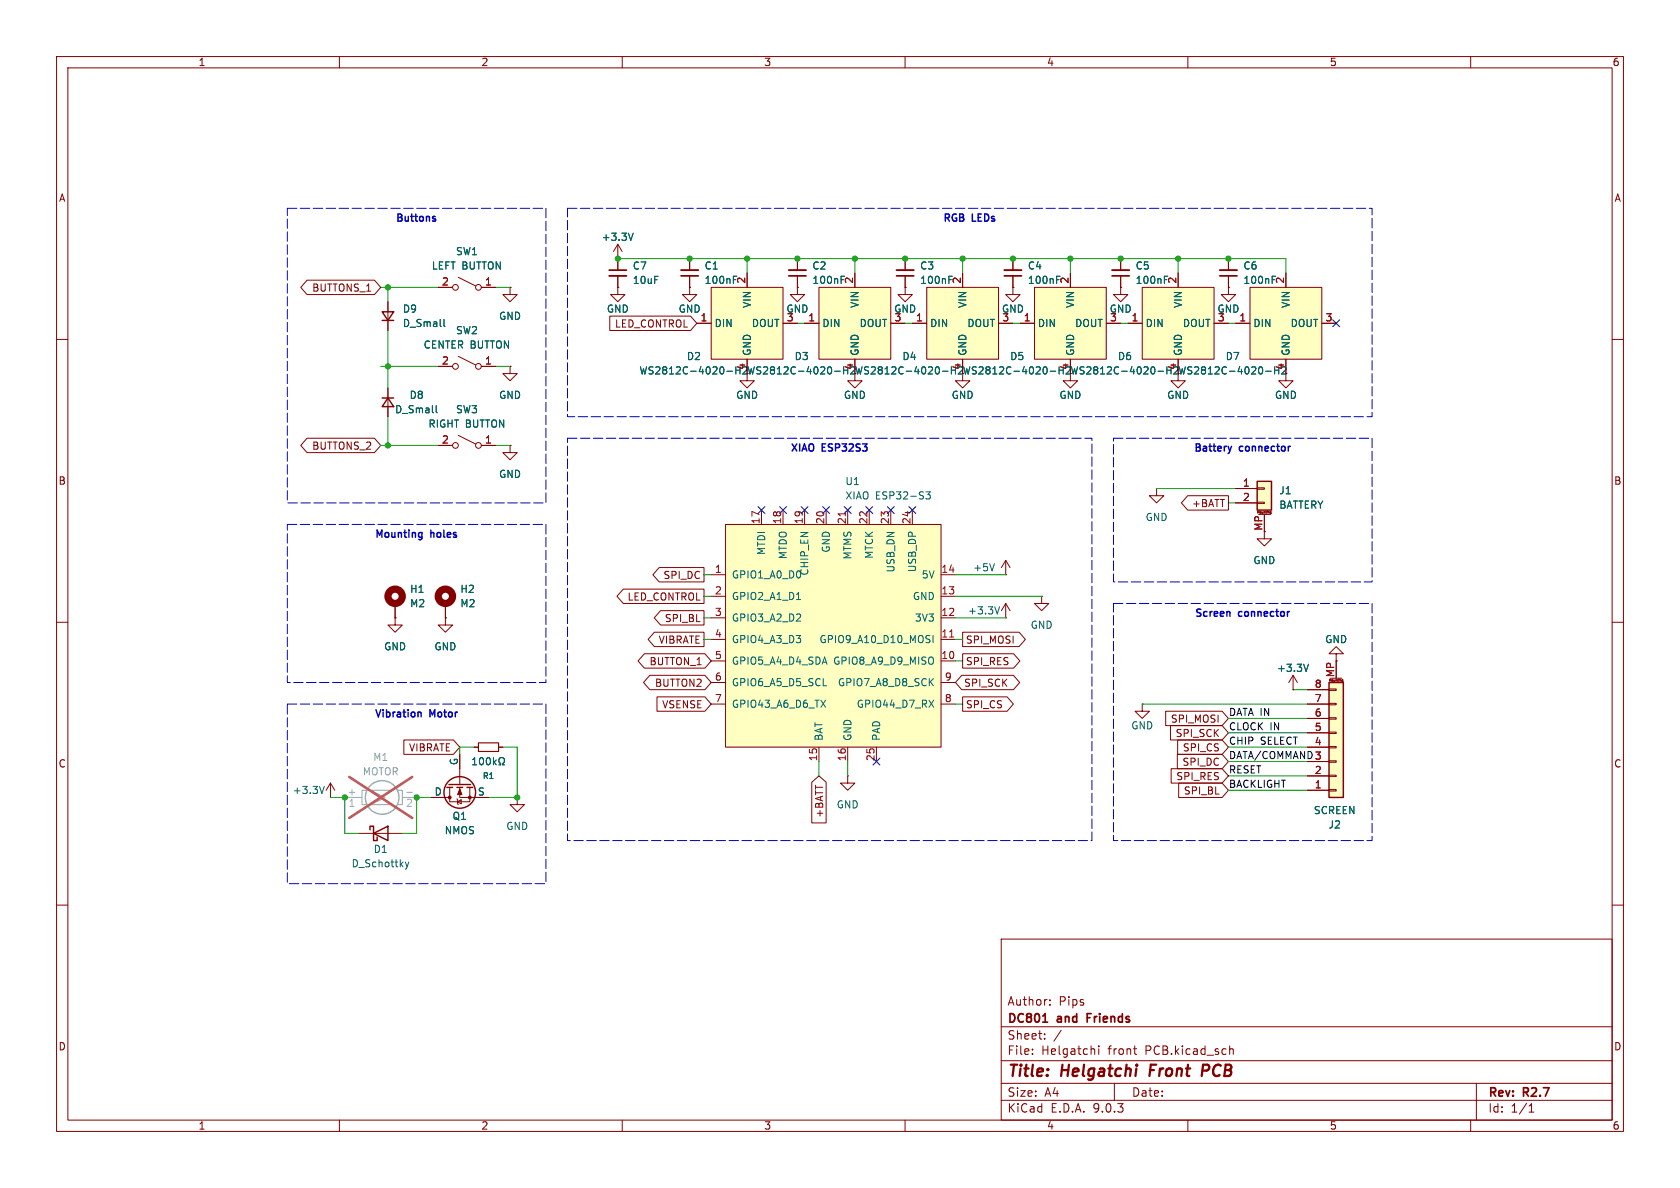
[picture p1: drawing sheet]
<svg xmlns="http://www.w3.org/2000/svg" width="297mm" height="210mm" viewBox="0 0 297 210" stroke-linecap="round" stroke-linejoin="round" font-family="sans-serif">
<g fill="none" stroke="#840000" stroke-width=".18">
<path d="M10 10h277v190h-277zM12 12h273v186h-273zM60 10v2M110 10v2M160 10v2M210 10v2M260 10v2M141 50.8v1.3h1.2l-1.2 1.2-1.3-1.2h1.3M141 50.8h.1M10 60h2M189.2 66v1.3h1.3l-1.3 1.3-1.2-1.3h1.2M285 60h2"/>
<path d="M177.8 99.1l-.8 1.2M177.8 99.1l.8 1.2M177.8 99.1v2.5M204.5 86.4v1.2h1.2l-1.2 1.3-1.3-1.3h1.3M204.5 86.4h.1M223.5 94v1.3h1.3l-1.3 1.2-1.3-1.2h1.3M10 110h2M69.8 109.2v1.3h1.3l-1.3 1.3-1.2-1.3h1.2M69.8 109.2h.1M69.8 106.7v2.5M78.7 109.2v1.3h1.3l-1.3 1.3-1.2-1.3h1.2M78.7 109.2h.1"/>
<path d="M78.7 106.7v2.5M177.8 101.6h.1M285 110h2M63.5 147.3h7.6M10 160h2M177 166h108v32h-108zM185.6 177.6v.1M185.6 176.8v.1M285 160h2M60 198v2M110 198v2M160 198v2"/>
<path d="M177 194.5h108M177 191.5h108M177 187.5h108M177 181.5h108M182.5 186.3v.1M182.5 185.5v.1M184.7 183.6v.1M184.7 182.8v.1M187.6 182.1l-1.3 2M193.3 185.4l.2 .2v.8M194.2 184.9v.1M194.2 185.4v1"/>
<path d="M197 191.5v3M200.4 185.4h.6M200.8 186.4h.2M210 198v2M217.4 185.5l.2-.1 .4 .1v.9M217.4 184.9v1.5M260 198v2M261 191.5v6.5M270.3 196.6h.9M270.3 195.5l.4-.4v1.5"/>
</g>
<path d="M203.5 188.2l-.3 2M213.5 188.2h-.8l-.3 2M213.5 189.2l-.9 .1" fill="none" stroke="#840000" stroke-width=".4"/>
<path d="M192.2 179.9h.5M192.9 179.2h-.7v1.5M184.3 180.7h.9" fill="none" stroke="#840000" stroke-width=".3"/>
<path d="M65.4 146.7v-.6h.6v2.5h.7v-.6M66 147.3l2.6-1.2v2.5z" fill="none" stroke="#840000" stroke-width=".25"/>
<path d="M175.8 99.6l-.4 1.3M71.7 152.4l.3 .8M72 153.2l-.3 .5M72.3 152.4l-.3 .8" fill="none" stroke="#006464" stroke-width=".18"/>
<g fill="none" stroke="#840000" stroke-width="1.3">
<circle cx="69.8" cy="105.4" r="1.27"/>
<circle cx="78.7" cy="105.4" r="1.27"/>
</g>
<path d="M125.7 50.8h12.7v12.7h-12.7z" fill="#ffffc2"/>
<g fill="none" stroke="#840000" stroke-width=".18">
<path d="M109.2 50.8v1.3h1.3l-1.3 1.2-1.3-1.2h1.3M109.2 50.8h.1M123.2 57.2h2.5M125.7 50.8h12.7v12.7h-12.7zM132.1 48.3v2.5M138.4 57.2h2.6M68.6 68.6v5.1M77.5 78.7h2.5M81 77l3.1 1.5M85.1 78.7h2.5M90.2 78.7v1.3h1.2l-1.2 1.3-1.3-1.3h1.3M90.2 78.7h.1"/>
<path d="M90.2 64.8v1.2h1.2l-1.2 1.3-1.3-1.3h1.3M90.2 64.8h.1M132.1 63.5v2.5M79.5 139.2v2.5h3.6v-2.5M81.3 139.2v1.8h5.1M81.3 133.4v5.3M83.8 132.1h.8M88.1 132.1h.8M76.2 141h3.3M80.8 141.2l.1 .2v.7l.1 .1M80.9 141.7l.6-.3v.7zM91.4 141v1.2h1.3l-1.3 1.3-1.2-1.3h1.2"/>
<path d="M91.4 141h.1"/>
<circle cx="80.5" cy="78.7" r=".51"/>
<circle cx="84.6" cy="78.7" r=".51"/>
</g>
<g fill="none" stroke="#006464" stroke-width=".18">
<path d="M77.1 71.7v1.1l.2 .2M128.5 65.6h1M130.1 64.8v1.3M130.8 64.8v1.3M132 65.4l-.7 .7h.8M83.5 135.2h.8M83.5 134.3l.4-.4v1.3M84.9 134.1l.2-.2a.68 .68 0 0 1 .4 .7 .68 .68 0 0 1-.4 .6l-.2-.1-.1-.4zM86.1 134l.2-.1a.68 .68 0 0 1 .4 .7 .68 .68 0 0 1-.4 .6 .84 .84 0 0 1-.2-1.2zM87.2 133.9v1.3M87.4 134.7l.3 .5M87.7 134.4l-.5 .4"/>
<path d="M88.2 135.2h.3v-.2a.54 .54 0 0 1-.3-.8 .54 .54 0 0 1 .8-.2 .58 .58 0 0 1-.1 1v.2h.3"/>
</g>
<g fill="none" stroke="#840000" stroke-width=".25">
<path d="M67.6 70.4h2M68.6 70.4l1 1.5h-2zM79 139.2h1M79.4 138.7h3.8M80.8 139.2h1M82.5 139.2h1.1"/>
<circle cx="81.3" cy="140.1" r="2.79"/>
</g>
<path d="M64.8 139.7h-.8v2.5h.8M69.3 139.7h-3.8l2.6 1.3-2.6 1.2h3.8M70.4 139.7h.7v2.5h-.7M61 141h3M71.1 141h2.6" fill="none" stroke="#a1a1a1" stroke-width=".18"/>
<circle cx="67.6" cy="141" r="2.97" fill="none" stroke="#a1a1a1" stroke-width=".25"/>
<path d="M71.9 140.1h1" fill="none" stroke="#989898" stroke-width=".18"/>
<path d="M61.7 137.3l11.2 7.3M72.9 137.3l-11.2 7.3" fill="none" stroke="#e65255" stroke-width=".46"/>
<path d="M84.6 131.3h3.5v1.5h-3.5z" fill="none" stroke="#840000" stroke-width=".2"/>
<g fill="#840000" stroke="#840000" stroke-width=".18">
<path d="M81.3 139.4l.4 1.1h-.8z"/>
<circle cx="79.5" cy="141" r=".25"/>
<circle cx="83.1" cy="141" r=".25"/>
</g>
<path d="M182.9 50.8h12.7v12.7h-12.7z" fill="#ffffc2"/>
<g fill="none" stroke="#840000" stroke-width=".18">
<path d="M77.5 50.8h2.5M81 49l3.1 1.5M85.1 50.8h2.5M90.2 50.8v1.3h1.2l-1.2 1.2-1.3-1.2h1.3M90.2 50.8h.1M141 45.7v2.1M141 48.8v2M180.3 57.2h2.6M182.9 50.8h12.7v12.7h-12.7zM189.2 48.3v2.5M195.6 57.2h2.5M77.5 64.8h2.5"/>
<path d="M81 63l3.1 1.5M85.1 64.8h2.5M132.1 66v1.3h1.2l-1.2 1.3-1.3-1.3h1.3M151.1 66v1.3h1.3l-1.3 1.3-1.2-1.3h1.2M189.2 63.5v2.5M184.1 105.4v1.3h1.3l-1.3 1.3-1.2-1.3h1.2M184.1 105.4h.1M58.4 138.4l-.7 1.3M58.4 138.4l.8 1.3M58.4 138.4v2.6M58.4 141h.1"/>
<circle cx="80.5" cy="50.8" r=".51"/>
<circle cx="84.6" cy="50.8" r=".51"/>
<circle cx="80.5" cy="64.8" r=".51"/>
<circle cx="84.6" cy="64.8" r=".51"/>
</g>
<path d="M148.7 49.4h.4M148.7 48.8h.6M185.7 65.6h.9M187.2 64.8v1.3M188 64.8v1.3M189.2 65.4l-.8 .7h.8M57.3 139l-.4 1.3" fill="none" stroke="#006464" stroke-width=".18"/>
<path d="M139.4 48.8h3.1" fill="none" stroke="#840000" stroke-width=".3"/>
<path d="M139.4 47.8h3.1" fill="none" stroke="#840000" stroke-width=".33"/>
<path d="M144.8 50.8h12.7v12.7h-12.7z" fill="#ffffc2"/>
<g fill="none" stroke="#840000" stroke-width=".18">
<path d="M142.2 57.2h2.6M144.8 50.8h12.7v12.7h-12.7zM151.1 48.3v2.5M157.5 57.2h2.5M160 50.8v1.3h1.3l-1.3 1.2-1.3-1.2h1.3M160 50.8h.1M151.1 63.5v2.5M170.2 66v1.3h1.2l-1.2 1.3-1.3-1.3h1.3M177.8 109.2h.1M177.8 106.7l-.8 1.3M177.8 106.7l.8 1.3M177.8 106.7v2.5"/>
<path d="M228.6 119.4l-.8 1.3M228.6 119.4l.8 1.3M228.6 119.4v2.5M236.2 115.6h1.3l-1.3-1.3-1.3 1.3h1.3v1.2M149.9 137.2v1.2h1.2l-1.2 1.3-1.3-1.3h1.3M149.9 137.2h.1M201.9 124.5v1.2h1.3l-1.3 1.3-1.2-1.3h1.2M201.9 124.5h.1M228.6 121.9h.1"/>
</g>
<path d="M147.6 65.6h.9M149.1 64.8v1.3M149.9 64.8v1.3M151.1 65.4l-.8 .7h.8M176.7 107.3l-.4 1.2M231.3 117.4l-.4 1.3" fill="none" stroke="#006464" stroke-width=".18"/>
<path d="M234.9 120.7h2.6v20.3h-2.6z" fill="#ffffc2"/>
<path d="M234.9 120.7h2.6v20.3h-2.6z" fill="none" stroke="#840000" stroke-width=".25"/>
<g fill="none" stroke="#840000" stroke-width=".18">
<path d="M235.2 119.9h2M236.2 116.8v3.1M231.1 139.7h3.8M231.1 137.2h3.8M231.1 134.6h3.8M231.1 132.1h3.8M231.1 129.5h3.8M231.1 127h3.8M231.1 124.5h3.8M231.1 121.9h3.8M234.9 139.6h1.3v.2h-1.3zM234.9 137h1.3v.3h-1.3z"/>
<path d="M234.9 134.5h1.3v.2h-1.3zM234.9 132h1.3v.2h-1.3zM234.9 129.4h1.3v.3h-1.3zM234.9 126.9h1.3v.2h-1.3zM234.9 124.3h1.3v.3h-1.3zM234.9 121.8h1.3v.2h-1.3zM235 120.4v-.3l.2 .2 .1-.2v.3M236.5 120.1v.3M236.7 120.1h.1M237.2 120.5h.2M237.2 120.2v.2h.2M237.3 120.2h-.1"/>
<path d="M237.3 120.2h.1M237.4 120.5h.1M237.4 120.2v.3"/>
</g>
<path d="M128.3 92.7h38.1v39.4h-38.1z" fill="#ffffc2"/>
<g fill="none" stroke="#840000" stroke-width=".18">
<path d="M128.3 92.7h38.1v39.4h-38.1zM134.6 90.2v2.5M138.4 90.2v2.5M142.2 90.2v2.5M146 90.2v2.5M149.9 90.2v2.5M153.7 90.2v2.5M157.5 90.2v2.5M161.3 90.2v2.5M125.7 101.6h2.6M125.7 105.4h2.6M125.7 109.2h2.6"/>
<path d="M125.7 113h2.6M125.7 116.8h2.6M166.4 101.6h2.5M166.4 105.4h2.5M166.4 109.2h2.5M166.4 113h2.5M166.4 116.8h2.5M125.7 120.7h2.6M125.7 124.5h2.6M144.8 132.1v2.5M149.9 132.1v2.5M154.9 132.1v2.5"/>
<path d="M166.4 120.7h2.5M166.4 124.5h2.5"/>
</g>
<path d="M163.7 86.9h.8l-.5 .5 .4 .1v.6l-.2 .1-.5-.1M140.8 106h.7M165 112.3v1.3M145.1 123.8l.9 1.2M145.5 121.2h.6M146 123.8l-.9 1.2M164.2 123.8l.9 1.2M165.1 123.8l-.9 1.2" fill="none" stroke="#006464" stroke-width=".18"/>
<path d="M149.4 90.5v.7M167.9 112.6h.7" fill="none" stroke="#a90000" stroke-width=".18"/>
<path d="M221 50.8h12.7v12.7h-12.7z" fill="#ffffc2"/>
<g fill="none" stroke="#840000" stroke-width=".18">
<path d="M109.2 45.7v2.1M109.2 48.8v2M121.9 50.8v1.3h1.3l-1.3 1.2-1.3-1.2h1.3M121.9 50.8h.1M217.2 50.8v1.3h1.2l-1.2 1.2-1.3-1.2h1.3M217.2 50.8h.1M217.2 45.7v2.1M217.2 48.8v2M218.4 57.2h2.6M221 50.8h12.7v12.7h-12.7zM227.3 48.3v2.5M233.7 57.2h2.5"/>
<path d="M208.3 66v1.3h1.2l-1.2 1.3-1.3-1.3h1.3M227.3 63.5v3.8h1.3l-1.3 1.3-1.2-1.3h1.2"/>
</g>
<path d="M224.9 49.4h.4M224.9 48.8h.6M223.8 65.6h.9M225.3 64.8v1.3M226.1 64.8v1.3M227.3 65.4l-.8 .7h.8" fill="none" stroke="#006464" stroke-width=".18"/>
<path d="M107.7 47.8h3M215.6 48.8h3.1" fill="none" stroke="#840000" stroke-width=".3"/>
<path d="M107.7 48.8h3M215.6 47.8h3.1" fill="none" stroke="#840000" stroke-width=".33"/>
<path d="M163.8 50.8h12.7v12.7h-12.7z" fill="#ffffc2"/>
<g fill="none" stroke="#840000" stroke-width=".18">
<path d="M68.6 53.3v5.1M109.2 45.7h.1M109.2 43.2l-.7 1.3M109.2 43.2l.8 1.3M109.2 43.2v2.5M121.9 45.7v2.1M121.9 48.8v2M160 45.7v2.1M160 48.8v2M161.3 57.2h2.5M163.8 50.8h12.7v12.7h-12.7zM170.2 48.3v2.5"/>
<path d="M176.5 57.2h2.6M198.1 50.8v1.3h1.3l-1.3 1.2-1.3-1.2h1.3M198.1 50.8h.1M198.1 45.7v2.1M198.1 48.8v2M170.2 63.5v2.5"/>
</g>
<path d="M78.5 56.5v1l.2 .2M111.9 41.2l-.4 1.3M129.7 49.4h.4M129.7 48.8h.6M167.8 49.4h.4M167.8 48.8h.6M205.9 49.4h.4M205.9 48.8h.6M166.6 65.6h1M168.2 64.8v1.3M168.9 64.8v1.3M170.1 65.4l-.7 .7h.8" fill="none" stroke="#006464" stroke-width=".18"/>
<path d="M120.4 48.8h3M158.5 48.8h3M196.6 48.8h3" fill="none" stroke="#840000" stroke-width=".3"/>
<path d="M120.4 47.8h3M158.5 47.8h3M196.6 47.8h3" fill="none" stroke="#840000" stroke-width=".33"/>
<path d="M67.6 55.1h2l-1 1.5zM67.6 56.6h2" fill="none" stroke="#840000" stroke-width=".25"/>
<path d="M201.9 50.8h12.7v12.7h-12.7z" fill="#ffffc2"/>
<path d="M179.1 50.8v1.3h1.2l-1.2 1.2-1.3-1.2h1.3M179.1 50.8h.1M179.1 45.7v2.1M179.1 48.8v2M199.4 57.2h2.5M201.9 50.8h12.7v12.7h-12.7zM208.3 48.3v2.5M214.6 57.2h2.6M208.3 63.5v2.5" fill="none" stroke="#840000" stroke-width=".18"/>
<path d="M186.8 49.4h.4M186.8 48.8h.6M204.7 65.6h1M206.3 64.8v1.3M207 64.8v1.3M208.2 65.4l-.7 .7h.8" fill="none" stroke="#006464" stroke-width=".18"/>
<path d="M177.5 48.8h3.1" fill="none" stroke="#840000" stroke-width=".3"/>
<path d="M177.5 47.8h3.1" fill="none" stroke="#840000" stroke-width=".33"/>
<path d="M222.2 85.1h2.6v5.1h-2.6z" fill="#ffffc2"/>
<path d="M222.2 85.1h2.6v5.1h-2.6z" fill="none" stroke="#840000" stroke-width=".25"/>
<g fill="none" stroke="#840000" stroke-width=".18">
<path d="M54.3 49.5h11.9l1.1 1.3-1.1 1.3h-11.9l-1.1-1.3zM68.6 53.3v1.8M68.6 56.6v1.8M77.5 50.8h2.5M85.1 50.8h2.5M90.2 50.8h.1M107.8 55.9h14.3l1.1 1.3-1.1 1.2h-14.3zM109.2 45.7h.1M109.2 50.8h.1M109.2 45.7v2.1M109.2 48.8v2M121.9 50.8h.1"/>
<path d="M121.9 45.7v2.1M121.9 48.8v2M123.2 57.2h2.5M132.1 48.3v2.5M138.4 57.2h2.6M141 50.8h.1M141 45.7v2.1M141 48.8v2M142.2 57.2h2.6M151.1 48.3v2.5M157.5 57.2h2.5M160 50.8h.1"/>
<path d="M160 45.7v2.1M160 48.8v2M161.3 57.2h2.5M170.2 48.3v2.5M176.5 57.2h2.6M179.1 50.8h.1M179.1 45.7v2.1M179.1 48.8v2M180.3 57.2h2.6M189.2 48.3v2.5M195.6 57.2h2.5M198.1 50.8h.1"/>
<path d="M198.1 45.7v2.1M198.1 48.8v2M199.4 57.2h2.5M208.3 48.3v2.5M214.6 57.2h2.6M217.2 50.8h.1M217.2 45.7v2.1M217.2 48.8v2M218.4 57.2h2.6M227.3 48.3v2.5M233.7 57.2h2.5M54.3 77.5h11.9l1.1 1.2-1.1 1.3h-11.9l-1.1-1.3z"/>
<path d="M68.6 68.6v1.8M68.6 71.9v1.8M77.5 78.7h2.5M77.5 64.8h2.5M85.1 78.7h2.5M85.1 64.8h2.5M90.2 78.7h.1M90.2 64.8h.1M132.1 63.5v2.5M151.1 63.5v2.5M170.2 63.5v2.5M189.2 63.5v2.5"/>
<path d="M208.3 63.5v2.5M227.3 63.5v2.5M210 87.6h7.2v2.6h-7.2l-1.1-1.3zM218.4 86.4h3.8M218.4 88.9h3.8M222.2 86.2h1.3v.3h-1.3zM222.2 88.8h1.3v.2h-1.3zM222.3 90.7v-.4l.2 .3 .1-.3v.4M222.5 90.9h2M223.5 90.9v3.1M223.8 90.3v.4M224 90.3h.1"/>
<path d="M224 90.3v.1M224.5 90.7v-.2h.2v.3M224.5 90.8h.1M224.5 90.7h.1M224.6 90.7h.1M224.6 90.8h.1M224.7 90.8h-.1M69.8 109.2h.1M69.8 106.7v2.5M78.7 109.2h.1M78.7 106.7v2.5M110.2 104.1h14.3v2.6h-14.3l-1.1-1.3z"/>
<path d="M113.9 115.6h10.7l1.1 1.2-1.1 1.3h-10.7l-1.1-1.3zM114.9 119.4h9.7l1.1 1.3-1.1 1.2h-9.7l-1.1-1.2zM115.7 111.8h8.8v2.5h-8.8l-1.1-1.3zM116.5 100.3h8v2.6h-8l-1.1-1.3zM116.8 107.9h7.7v2.6h-7.7l-1.1-1.3zM170 119.4h9.2l1.1 1.3-1.1 1.2h-9.2l-1.1-1.2zM170.2 111.8h10l1.1 1.2-1.1 1.3h-10zM170.2 115.6h9l1.1 1.2-1.1 1.3h-9zM236.2 116.8v3.1M71.4 130.8h8.8l1.1 1.3-1.1 1.3h-8.8zM81.3 133.4v2.5M83.8 132.1h.8"/>
<path d="M88.1 132.1h.8M116.1 123.2h8.5l1.1 1.3-1.1 1.2h-8.5zM143.5 138.3l1.3-1.1 1.3 1.1v7.2h-2.6zM170.2 123.2h7.8l1.2 1.3-1.2 1.2h-7.8zM206.1 125.7h10l1.1 1.3-1.1 1.3h-10zM206.9 128.3h9.2l1.1 1.2-1.1 1.3h-9.2zM207 135.9h9.1l1.1 1.3-1.1 1.2h-9.1zM208.1 133.3h8l1.1 1.3-1.1 1.3h-8zM208.2 130.8h7.9l1.1 1.3-1.1 1.3h-7.9zM208.4 138.4h7.7l1.1 1.3-1.1 1.3h-7.7zM228.6 121.9h.1M231.1 132.1h3.8"/>
<path d="M231.1 139.7h3.8M231.1 137.2h3.8M231.1 134.6h3.8M231.1 129.5h3.8M231.1 127h3.8M231.1 124.5h3.8M231.1 121.9h3.8M76.2 141h2.5M83.8 141h2.6"/>
</g>
<g fill="none" stroke="#009600" stroke-width=".18">
<path d="M67.3 50.8h10.2M68.6 50.8v2.5M68.6 58.4v10.2M87.6 50.8h2.6M109.2 45.7h118.1v2.6M132.1 45.7v2.6M141 57.2h1.2M151.1 45.7v2.6M160 57.2h1.3M170.2 45.7v2.6M179.1 57.2h1.2M189.2 45.7v2.6"/>
<path d="M198.1 57.2h1.3M208.3 45.7v2.6M217.2 57.2h1.2M67.3 78.7h10.2M67.3 64.8h10.2M68.6 73.7v5M87.6 78.7h2.6M87.6 64.8h2.6M204.5 86.4h13.9M217.2 88.9h1.2M124.5 101.6h1.2M124.5 105.4h1.2"/>
<path d="M124.5 113h1.2M124.5 109.2h1.2M168.9 101.6h8.9M168.9 105.4h15.2M168.9 113h1.3M168.9 116.8h1.3M168.9 109.2h8.9M83.8 132.1h-2.5v1.3M88.9 132.1h2.5v8.9h-5M144.8 134.6v2.6M149.9 134.6v2.6M168.9 124.5h1.3"/>
<path d="M201.9 124.5h29.2M217.2 132.1h13.9M217.2 139.7h13.9M217.2 134.6h13.9M217.2 127h13.9M217.2 129.5h13.9M217.2 137.2h13.9M228.6 121.9h2.5M58.4 141h2.6v6.3h2.5M76.2 141h-2.5v6.3h-2.6"/>
</g>
<g fill="none" stroke="#000084" stroke-width=".18">
<path d="M235.6 56.5l1.2 1.3M236.8 56.5l-1.2 1.3M134 89.6l1.2 1.2M135.2 89.6l-1.2 1.2M137.8 89.6l1.2 1.2M139 89.6l-1.2 1.2M141.6 89.6l1.2 1.2M142.8 89.6l-1.2 1.2M145.4 89.6l1.3 1.2M146.7 89.6l-1.3 1.2M149.3 89.6l1.2 1.2M150.5 89.6l-1.2 1.2"/>
<path d="M153.1 89.6l1.2 1.2M154.3 89.6l-1.2 1.2M156.9 89.6l1.2 1.2M158.1 89.6l-1.2 1.2M160.7 89.6l1.2 1.2M161.9 89.6l-1.2 1.2M154.3 134l1.2 1.2M155.5 134l-1.2 1.2"/>
</g>
<path d="M50.8 36.8h45.7v52.1h-45.7zM100.3 36.8h142.3v36.9h-142.3zM100.3 77.5h92.7v71.1h-92.7zM196.8 77.5h45.8v25.4h-45.8zM50.8 92.7h45.7v28h-45.7zM196.8 106.7h45.8v41.9h-45.8zM50.8 124.5h45.7v31.7h-45.7z" fill="none" stroke="#0000c2" stroke-width=".18" stroke-dasharray="1.7 .6"/>
<g fill="none" stroke="#0000c2" stroke-width=".25">
<path d="M71 38l-.6-.2v1.3M72.8 37.8v1.1M73.5 37.8v1.1M167.8 38l-.7-.2v1.3M169.1 37.9l-.3-.1-.3 .2M170.3 38l-.6-.2v1.3M171.9 37.8v1.3M173.5 37.8h-.6v1.3M174.7 38l-.6-.2v1.3M140 78.5l.9 1.2M140.9 78.5l-.9 1.2M141.4 78.5v1.2"/>
<path d="M141.8 79.7l.4-1.2 .4 1.2M143.1 78.7l.2-.2 .5 .2M146 78.5h-.6v1.2M147.2 78.5h-.5l-.2 .1M148.4 78.6l-.7-.1v1.2M148.9 78.5h.7l-.4 .5M150.1 78.6l.2-.1 .5 .1M152.1 78.5h-.5l-.2 .1M152.5 78.5h.8l-.4 .5M212.1 78.6l-.6-.1v1.2M213.9 78.5v1.1M214.6 78.5v1.1"/>
<path d="M217.7 78.9l-.3 .8M225.9 78.5v1.1M66.7 95v-1.3l.4 .9 .4-.9v1.3M71.6 93.7v1.1M72.3 93.7v.1M74.5 94.1l.1 .1M74.6 94.1l-.1 1.2M74.6 94.9l-.1 .1M76.2 93.7v1.3M78.5 93.7v1.1M212.3 107.7h-.5l-.2 .1M225.7 107.7v1.1"/>
<path d="M66.5 125.5l.4 1.2 .4-1.2M67.7 125.5v.1M68.3 125.5v1.2M71.4 125.5v1M72.1 125.5v.1M74.1 125.9l.3 .2v.6M76 126.7v-1.2l.4 .9 .5-.9v1.2M78.6 125.5v1"/>
</g>
<g fill="none" stroke="#006464" stroke-width=".18">
<path d="M78.5 56.5v1l.2 .2M111.9 41.2l-.4 1.3M129.7 49.4h.4M129.7 48.8h.6M148.7 49.4h.4M148.7 48.8h.6M167.8 49.4h.4M167.8 48.8h.6M186.8 49.4h.4M186.8 48.8h.6M205.9 49.4h.4M205.9 48.8h.6"/>
<path d="M224.9 49.4h.4M224.9 48.8h.6M77.1 71.7v1.1l.2 .2M128.5 65.6h1M130.1 64.8v1.3M130.8 64.8v1.3M132 65.4l-.7 .7h.8M147.6 65.6h.9M149.1 64.8v1.3M149.9 64.8v1.3M151.1 65.4l-.8 .7h.8M166.6 65.6h1"/>
<path d="M168.2 64.8v1.3M168.9 64.8v1.3M170.1 65.4l-.7 .7h.8M185.7 65.6h.9M187.2 64.8v1.3M188 64.8v1.3M189.2 65.4l-.8 .7h.8M204.7 65.6h1M206.3 64.8v1.3M207 64.8v1.3M208.2 65.4l-.7 .7h.8M223.8 65.6h.9"/>
<path d="M225.3 64.8v1.3M226.1 64.8v1.3M227.3 65.4l-.8 .7h.8M231.3 117.4l-.4 1.3M83.5 135.2h.8M83.5 134.3l.4-.4v1.3M84.9 134.1l.2-.2a.68 .68 0 0 1 .4 .7 .68 .68 0 0 1-.4 .6l-.2-.1-.1-.4zM86.1 134l.2-.1a.68 .68 0 0 1 .4 .7 .68 .68 0 0 1-.4 .6 .84 .84 0 0 1-.2-1.2zM87.2 133.9v1.3M87.4 134.7l.3 .5M87.7 134.4l-.5 .4M88.2 135.2h.3v-.2a.54 .54 0 0 1-.3-.8 .54 .54 0 0 1 .8-.2 .58 .58 0 0 1-.1 1v.2h.3"/>
</g>
<g fill="#009600" stroke="#009600" stroke-width=".18">
<circle cx="73.7" cy="141" r=".46"/>
<circle cx="91.4" cy="141" r=".46"/>
<circle cx="61" cy="141" r=".46"/>
<circle cx="68.6" cy="50.8" r=".46"/>
<circle cx="68.6" cy="78.7" r=".46"/>
<circle cx="68.6" cy="64.8" r=".46"/>
<circle cx="151.1" cy="45.7" r=".46"/>
<circle cx="141" cy="45.7" r=".46"/>
<circle cx="109.2" cy="45.7" r=".46"/>
<circle cx="121.9" cy="45.7" r=".46"/>
<circle cx="160" cy="45.7" r=".46"/>
<circle cx="170.2" cy="45.7" r=".46"/>
<circle cx="132.1" cy="45.7" r=".46"/>
<circle cx="179.1" cy="45.7" r=".46"/>
<circle cx="189.2" cy="45.7" r=".46"/>
<circle cx="208.3" cy="45.7" r=".46"/>
<circle cx="198.1" cy="45.7" r=".46"/>
<circle cx="217.2" cy="45.7" r=".46"/>
</g>
<g font-size="2.8" fill="#840000">
<text x="178" y="190.9">Title:</text>
<text x="187.7" y="190.9">Helgatchi</text>
<text x="204.1" y="190.9">Front</text>
<text x="214.1" y="190.9">PCB</text>
</g>
<g font-size="2.1" fill="#840000">
<text x="178" y="178">Author:</text>
<text x="187.2" y="178">Pips</text>
<text x="178" y="184">Sheet:</text>
<text x="178" y="181.2">DC801</text>
<text x="187" y="181.2">and</text>
<text x="192.8" y="181.2">Friends</text>
<text x="178" y="186.7">File:</text>
<text x="184.1" y="186.7">Helgatchi</text>
<text x="196" y="186.7">front</text>
<text x="202.6" y="186.7">PCB.kicad_sch</text>
<text x="178" y="196.9">KiCad</text>
<text x="178" y="194.1">Size:</text>
<text x="184.7" y="194.1">A4</text>
<text x="185.7" y="196.9">E.D.A.</text>
<text x="193.3" y="196.9">9.0.3</text>
<text x="200" y="194.1">Date:</text>
<text x="263" y="194.3">Rev:</text>
<text x="263" y="196.9">Id:</text>
<text x="267.1" y="196.9">1/1</text>
<text x="269.4" y="194.3">R2.7</text>
</g>
<g font-size="1.8" fill="#840000">
<text x="35" y="11.9">1</text>
<text x="85" y="11.9">2</text>
<text x="135" y="11.9">3</text>
<text x="185" y="11.9">4</text>
<text x="235" y="11.9">5</text>
<text x="285" y="11.9">6</text>
<text x="10.3" y="35.9">A</text>
<text x="285.3" y="35.9">A</text>
<text x="55.1" y="51.8">BUTTONS_1</text>
<text x="108.6" y="58.1">LED_CONTROL</text>
<text x="150.9" y="65.5" transform="rotate(-90 150.9 65.5)">4</text>
<text x="169.9" y="65.5" transform="rotate(-90 169.9 65.5)">4</text>
<text x="189" y="65.5" transform="rotate(-90 189 65.5)">4</text>
<text x="208" y="65.5" transform="rotate(-90 208 65.5)">4</text>
<text x="55.1" y="79.7">BUTTONS_2</text>
<text x="10.3" y="85.9">B</text>
<text x="210.6" y="89.9">+BATT</text>
<text x="285.3" y="85.9">B</text>
<text x="110.8" y="106.4">LED_CONTROL</text>
<text x="117.2" y="102.6">SPI_DC</text>
<text x="116.3" y="114">VIBRATE</text>
<text x="117.4" y="110.2">SPI_BL</text>
<text x="170.7" y="114">SPI_MOSI</text>
<text x="114.7" y="117.8">BUTTON_1</text>
<text x="170.7" y="117.8">SPI_RES</text>
<text x="115.7" y="121.6">BUTTON2</text>
<text x="117" y="125.4">VSENSE</text>
<text x="170.3" y="121.6">SPI_SCK</text>
<text x="170.7" y="125.4">SPI_CS</text>
<text x="206.9" y="128">SPI_MOSI</text>
<text x="207.7" y="130.5">SPI_SCK</text>
<text x="10.3" y="135.9">C</text>
<text x="72.2" y="133">VIBRATE</text>
<text x="208.9" y="135.6">SPI_DC</text>
<text x="209" y="133">SPI_CS</text>
<text x="285.3" y="135.9">C</text>
<text x="207.9" y="138.1">SPI_RES</text>
<text x="209.2" y="140.7">SPI_BL</text>
<text x="145.7" y="144.7" transform="rotate(-90 145.7 144.7)">+BATT</text>
<text x="10.3" y="185.9">D</text>
<text x="285.3" y="185.9">D</text>
<text x="35" y="199.9">1</text>
<text x="85" y="199.9">2</text>
<text x="135" y="199.9">3</text>
<text x="185" y="199.9">4</text>
<text x="235" y="199.9">5</text>
<text x="285" y="199.9">6</text>
</g>
<g font-size="1.8" fill="#0000c2">
<text x="69.8" y="39.8">Buttons</text>
<text x="166.6" y="39.8">RGB</text>
<text x="171.9" y="39.8">LEDs</text>
<text x="139.6" y="80.5">XIAO</text>
<text x="145.3" y="80.5">ESP32S3</text>
<text x="210.9" y="80.5">Battery</text>
<text x="219.1" y="80.5">connector</text>
<text x="66.1" y="95.7">Mounting</text>
<text x="76.1" y="95.7">holes</text>
<text x="211.1" y="109.7">Screen</text>
<text x="219" y="109.7">connector</text>
<text x="66.1" y="127.4">Vibration</text>
<text x="76" y="127.4">Motor</text>
</g>
<g font-size="1.8" fill="#006464">
<text x="76.2" y="47.9">LEFT BUTTON</text>
<text x="80.5" y="45.3">SW1</text>
<text x="106.3" y="42.8">+3.3V</text>
<text x="111.8" y="47.9">C7</text>
<text x="124.5" y="47.8">C1</text>
<text x="143.5" y="47.8">C2</text>
<text x="162.6" y="47.8">C3</text>
<text x="181.6" y="47.8">C4</text>
<text x="200.7" y="47.8">C5</text>
<text x="219.7" y="47.8">C6</text>
<text x="111.8" y="50.4">10uF</text>
<text x="124.5" y="50.4">100nF</text>
<text x="143.5" y="50.4">100nF</text>
<text x="162.6" y="50.4">100nF</text>
<text x="181.6" y="50.4">100nF</text>
<text x="200.7" y="50.4">100nF</text>
<text x="219.7" y="50.4">100nF</text>
<text x="71.1" y="55.5">D9</text>
<text x="71.1" y="58">D_Small</text>
<text x="80.5" y="59.3">SW2</text>
<text x="88.1" y="56.7">GND</text>
<text x="107.2" y="55.5">GND</text>
<text x="119.9" y="55.5">GND</text>
<text x="126.2" y="58">DIN</text>
<text x="132.8" y="58">DOUT</text>
<text x="132.9" y="54.5" transform="rotate(-90 132.9 54.5)">VIN</text>
<text x="138.9" y="55.5">GND</text>
<text x="139" y="56.9">3</text>
<text x="145.3" y="58">DIN</text>
<text x="151.9" y="58">DOUT</text>
<text x="152" y="54.5" transform="rotate(-90 152 54.5)">VIN</text>
<text x="158" y="55.5">GND</text>
<text x="164.3" y="58">DIN</text>
<text x="170.9" y="58">DOUT</text>
<text x="171" y="54.5" transform="rotate(-90 171 54.5)">VIN</text>
<text x="177" y="55.5">GND</text>
<text x="177.1" y="56.9">3</text>
<text x="183.4" y="58">DIN</text>
<text x="190" y="58">DOUT</text>
<text x="190.1" y="54.5" transform="rotate(-90 190.1 54.5)">VIN</text>
<text x="196.1" y="55.5">GND</text>
<text x="196.1" y="56.9">3</text>
<text x="202.4" y="58">DIN</text>
<text x="209" y="58">DOUT</text>
<text x="209.1" y="54.5" transform="rotate(-90 209.1 54.5)">VIN</text>
<text x="215.1" y="55.5">GND</text>
<text x="215.2" y="56.9">3</text>
<text x="221.5" y="58">DIN</text>
<text x="228.1" y="58">DOUT</text>
<text x="228.2" y="54.5" transform="rotate(-90 228.2 54.5)">VIN</text>
<text x="74.8" y="61.8">CENTER BUTTON</text>
<text x="121.3" y="63.9">D2</text>
<text x="132.9" y="63" transform="rotate(-90 132.9 63)">GND</text>
<text x="140.4" y="63.9">D3</text>
<text x="152" y="63" transform="rotate(-90 152 63)">GND</text>
<text x="159.4" y="63.9">D4</text>
<text x="171" y="63" transform="rotate(-90 171 63)">GND</text>
<text x="178.5" y="63.9">D5</text>
<text x="190.1" y="63" transform="rotate(-90 190.1 63)">GND</text>
<text x="197.5" y="63.9">D6</text>
<text x="209.1" y="63" transform="rotate(-90 209.1 63)">GND</text>
<text x="216.6" y="63.9">D7</text>
<text x="228.2" y="63" transform="rotate(-90 228.2 63)">GND</text>
<text x="72.3" y="70.7">D8</text>
<text x="88.1" y="70.7">GND</text>
<text x="112.9" y="66.4">WS2812C-4020-H2</text>
<text x="130" y="70.7">GND</text>
<text x="132" y="66.4">WS2812C-4020-H2</text>
<text x="149.1" y="70.7">GND</text>
<text x="151" y="66.4">WS2812C-4020-H2</text>
<text x="168.1" y="70.7">GND</text>
<text x="170.1" y="66.4">WS2812C-4020-H2</text>
<text x="187.2" y="70.7">GND</text>
<text x="189.1" y="66.4">WS2812C-4020-H2</text>
<text x="206.2" y="70.7">GND</text>
<text x="208.2" y="66.4">WS2812C-4020-H2</text>
<text x="225.3" y="70.7">GND</text>
<text x="69.7" y="73.3">D_Small</text>
<text x="75.6" y="75.8">RIGHT BUTTON</text>
<text x="80.5" y="73.3">SW3</text>
<text x="88.1" y="84.7">GND</text>
<text x="149.4" y="88.5">XIAO ESP32-S3</text>
<text x="149.4" y="86">U1</text>
<text x="226.1" y="87.6">J1</text>
<text x="202.4" y="92.3">GND</text>
<text x="226.1" y="90.1">BATTERY</text>
<text x="135.5" y="98.2" transform="rotate(-90 135.5 98.2)">MTDI</text>
<text x="139.3" y="98.9" transform="rotate(-90 139.3 98.9)">MTDO</text>
<text x="143.1" y="101.9" transform="rotate(-90 143.1 101.9)">CHIP_EN</text>
<text x="146.9" y="97.8" transform="rotate(-90 146.9 97.8)">GND</text>
<text x="150.7" y="99" transform="rotate(-90 150.7 99)">MTMS</text>
<text x="154.5" y="98.9" transform="rotate(-90 154.5 98.9)">MTCK</text>
<text x="158.3" y="101.3" transform="rotate(-90 158.3 101.3)">USB_DN</text>
<text x="162.2" y="101.2" transform="rotate(-90 162.2 101.2)">USB_DP</text>
<text x="172" y="101.2">+5V</text>
<text x="221.5" y="99.9">GND</text>
<text x="72.4" y="107.5">M2</text>
<text x="72.4" y="105">H1</text>
<text x="81.3" y="107.5">M2</text>
<text x="81.3" y="105">H2</text>
<text x="129.3" y="102.5">GPIO1_A0_D0</text>
<text x="129.3" y="106.3">GPIO2_A1_D1</text>
<text x="161.3" y="106.3">GND</text>
<text x="162.9" y="102.5">5V</text>
<text x="129.3" y="110.1">GPIO3_A2_D2</text>
<text x="129.3" y="113.9">GPIO4_A3_D3</text>
<text x="144.8" y="113.9">GPIO9_A10_D10_MOSI</text>
<text x="161.6" y="110.1">3V3</text>
<text x="171" y="108.8">+3.3V</text>
<text x="182.1" y="111.4">GND</text>
<text x="234.2" y="113.9">GND</text>
<text x="67.8" y="115.2">GND</text>
<text x="76.7" y="115.2">GND</text>
<text x="129.3" y="117.7">GPIO5_A4_D4_SDA</text>
<text x="147.2" y="117.7">GPIO8_A9_D9_MISO</text>
<text x="225.7" y="119">+3.3V</text>
<text x="129.3" y="121.5">GPIO6_A5_D5_SCL</text>
<text x="129.3" y="125.3">GPIO43_A6_D6_TX</text>
<text x="148" y="121.5">GPIO7_A8_D8_SCK</text>
<text x="151.4" y="125.3">GPIO44_D7_RX</text>
<text x="145.6" y="131.1" transform="rotate(-90 145.6 131.1)">BAT</text>
<text x="150.7" y="131.1" transform="rotate(-90 150.7 131.1)">GND</text>
<text x="155.8" y="131.1" transform="rotate(-90 155.8 131.1)">PAD</text>
<text x="199.9" y="129.1">GND</text>
<text x="81" y="135.4" transform="rotate(-90 81 135.4)">G</text>
<text x="51.7" y="140.6">+3.3V</text>
<text x="76.7" y="140.7">D</text>
<text x="84.4" y="140.7">S</text>
<text x="147.8" y="143.1">GND</text>
<text x="78.5" y="147.7">NMOS</text>
<text x="79.9" y="145.1">Q1</text>
<text x="89.4" y="146.9">GND</text>
<text x="232.2" y="144.1">SCREEN</text>
<text x="234.8" y="146.7">J2</text>
<text x="62.1" y="153.5">D_Schottky</text>
<text x="66" y="151">D1</text>
</g>
<g font-size="1.8" fill="#a90000">
<text x="78" y="50.5">2</text>
<text x="85.7" y="50.5">1</text>
<text x="131.8" y="50.2" transform="rotate(-90 131.8 50.2)">2</text>
<text x="150.9" y="50.2" transform="rotate(-90 150.9 50.2)">2</text>
<text x="169.9" y="50.2" transform="rotate(-90 169.9 50.2)">2</text>
<text x="189" y="50.2" transform="rotate(-90 189 50.2)">2</text>
<text x="208" y="50.2" transform="rotate(-90 208 50.2)">2</text>
<text x="227.1" y="50.2" transform="rotate(-90 227.1 50.2)">2</text>
<text x="123.8" y="56.9">1</text>
<text x="142.8" y="56.9">1</text>
<text x="158" y="56.9">3</text>
<text x="161.9" y="56.9">1</text>
<text x="180.9" y="56.9">1</text>
<text x="200" y="56.9">1</text>
<text x="219" y="56.9">1</text>
<text x="234.2" y="56.9">3</text>
<text x="78" y="64.5">2</text>
<text x="85.7" y="64.5">1</text>
<text x="131.8" y="65.5" transform="rotate(-90 131.8 65.5)">4</text>
<text x="227.1" y="65.5" transform="rotate(-90 227.1 65.5)">4</text>
<text x="78" y="78.5">2</text>
<text x="85.7" y="78.5">1</text>
<text x="219.6" y="86.1">1</text>
<text x="219.6" y="88.6">2</text>
<text x="134.4" y="92.8" transform="rotate(-90 134.4 92.8)">17</text>
<text x="138.2" y="92.8" transform="rotate(-90 138.2 92.8)">18</text>
<text x="142" y="92.8" transform="rotate(-90 142 92.8)">19</text>
<text x="145.8" y="92.8" transform="rotate(-90 145.8 92.8)">20</text>
<text x="149.6" y="92.8" transform="rotate(-90 149.6 92.8)">21</text>
<text x="153.4" y="92.8" transform="rotate(-90 153.4 92.8)">22</text>
<text x="157.2" y="92.8" transform="rotate(-90 157.2 92.8)">23</text>
<text x="161" y="92.8" transform="rotate(-90 161 92.8)">24</text>
<text x="223.3" y="93.9" transform="rotate(-90 223.3 93.9)">MP</text>
<text x="126.3" y="101.3">1</text>
<text x="166.3" y="101.3">14</text>
<text x="126.3" y="105.2">2</text>
<text x="166.3" y="105.2">13</text>
<text x="126.3" y="109">3</text>
<text x="126.3" y="112.8">4</text>
<text x="166.3" y="109">12</text>
<text x="166.3" y="112.8">11</text>
<text x="126.3" y="116.6">5</text>
<text x="166.3" y="116.6">10</text>
<text x="236" y="119.8" transform="rotate(-90 236 119.8)">MP</text>
<text x="126.3" y="120.4">6</text>
<text x="126.3" y="124.2">7</text>
<text x="166.9" y="120.4">9</text>
<text x="166.9" y="124.2">8</text>
<text x="232.3" y="124.2">7</text>
<text x="232.3" y="121.7">8</text>
<text x="232.3" y="131.8">4</text>
<text x="232.3" y="129.3">5</text>
<text x="232.3" y="126.7">6</text>
<text x="144.5" y="134.7" transform="rotate(-90 144.5 134.7)">15</text>
<text x="149.6" y="134.7" transform="rotate(-90 149.6 134.7)">16</text>
<text x="154.7" y="134.7" transform="rotate(-90 154.7 134.7)">25</text>
<text x="232.3" y="136.9">2</text>
<text x="232.3" y="134.4">3</text>
<text x="232.3" y="139.4">1</text>
</g>
<g font-size="1.8" fill="#0f0f0f">
<text x="217.2" y="131.7">CHIP</text>
<text x="217.2" y="126.7">DATA IN</text>
<text x="217.2" y="129.2">CLOCK</text>
<text x="222.8" y="131.7">SELECT</text>
<text x="224.5" y="129.2">IN</text>
<text x="217.2" y="134.3">DATA/COMMAND 3</text>
<text x="217.2" y="136.8">RESET</text>
<text x="217.2" y="139.4">BACKLIGHT</text>
</g>
<g font-size="1.8" fill="#989898">
<text x="64" y="137.3">MOTOR</text>
<text x="65.9" y="134.7">M1</text>
<text x="61.3" y="140.7">+</text>
</g>
<g font-size="1.8" fill="#aaa">
<text x="61.5" y="143">1</text>
<text x="71.7" y="143">2</text>
</g>
<text font-size="1.4" fill="#006464" x="85.2" y="137.9">R1</text>
<g font-size=".5" fill="#840000">
<text x="222.1" y="91">Mounting</text>
<text x="234.8" y="120.7">Mounting</text>
</g>
</svg>
